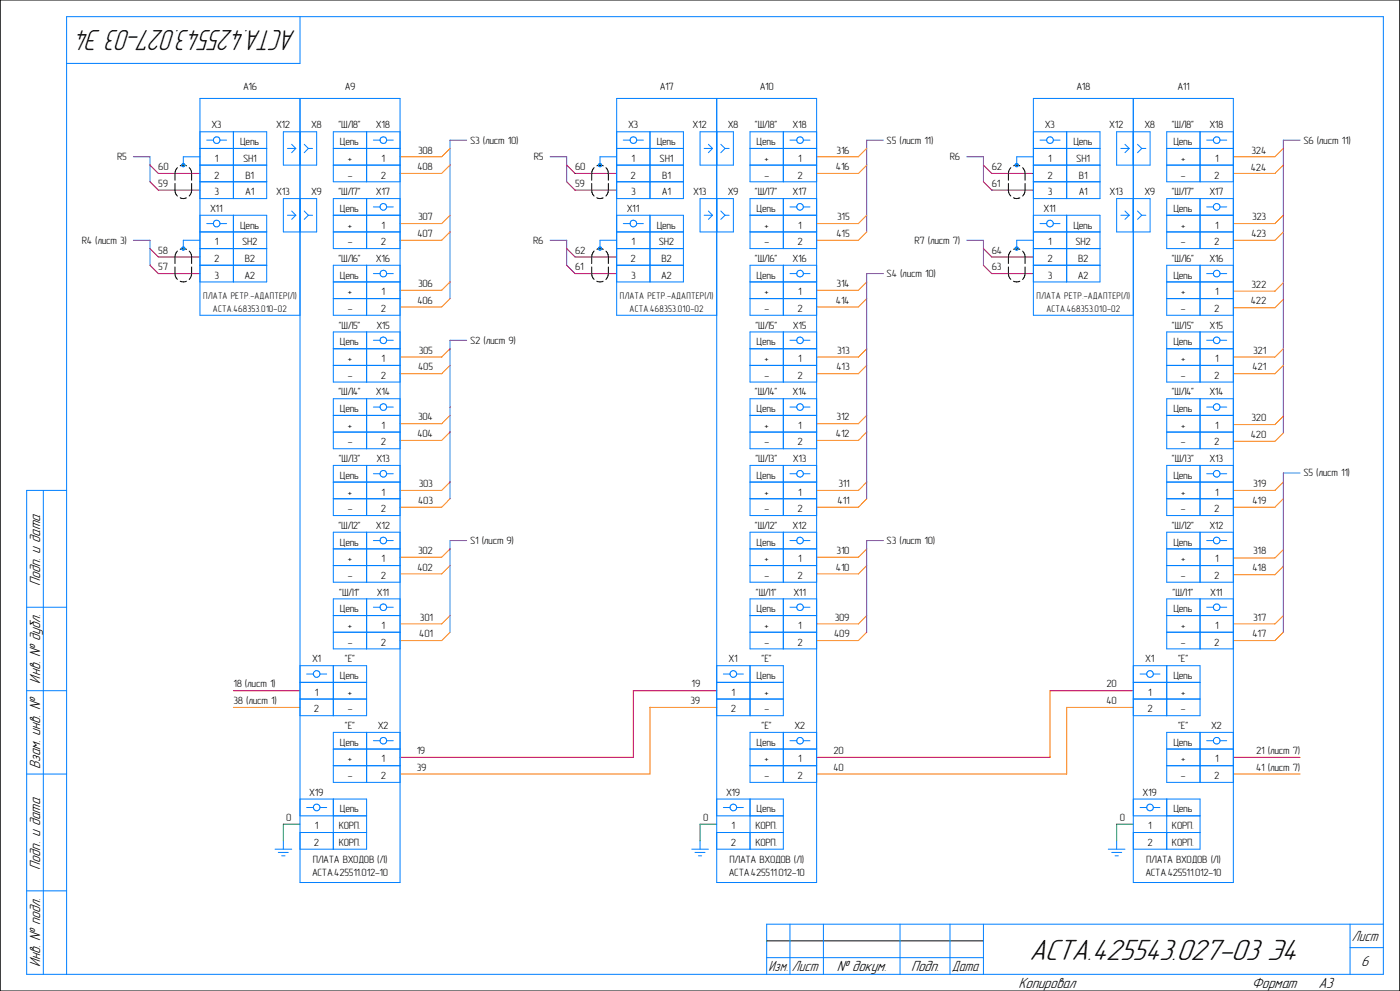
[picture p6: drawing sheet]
<svg xmlns="http://www.w3.org/2000/svg" width="420mm" height="297mm" viewBox="0 0 420 297" stroke-linecap="round" stroke-linejoin="round" font-family="sans-serif">
<g fill="none" stroke="#000" stroke-width=".3">
<path d="M-.1 0h420.1M0 0v297M420 0v297M52.5 55a3.9 3.9 0 0 0 .7 3.8M53.2 50.2a4.1 4.1 0 0 0-.7 3.8M54.1 49.7l.9-.2 1 .2M54.1 59.3a1.98 1.98 0 0 0 1.8 0M56.8 50.2a3.9 3.9 0 0 1 .7 3.8M57.5 55a4.1 4.1 0 0 1-.7 3.8M177.5 55a3.9 3.9 0 0 0 .7 3.8M178.2 50.2a4.1 4.1 0 0 0-.7 3.8M179 59.3a2.07 2.07 0 0 0 1.9 0"/>
<path d="M179.1 49.7l.9-.2 1 .2M181.8 50.2a3.9 3.9 0 0 1 .7 3.8M182.5 55a4.1 4.1 0 0 1-.7 3.8M302.5 55a3.9 3.9 0 0 0 .7 3.8M303.2 50.2a4.1 4.1 0 0 0-.7 3.8M304 59.3a2.07 2.07 0 0 0 1.9 0M304.1 49.7l.9-.2 .9 .2M306.8 50.2a3.9 3.9 0 0 1 .7 3.8M307.5 55a4.1 4.1 0 0 1-.7 3.8M53.2 75.2a4.2 4.2 0 0 0-.7 3.8M54.1 74.7l.9-.2 1 .2M56.8 75.3a3.9 3.9 0 0 1 .7 3.7"/>
<path d="M178.2 75.2a4.2 4.2 0 0 0-.7 3.8M179.1 74.7l.9-.2 1 .2M181.8 75.3a3.9 3.9 0 0 1 .7 3.7M303.2 75.2a4.2 4.2 0 0 0-.7 3.8M304.1 74.7l.9-.2 .9 .2M306.8 75.3a3.9 3.9 0 0 1 .7 3.7M52.5 80a3.9 3.9 0 0 0 .7 3.7M54.1 84.3l.9 .2 .9-.2M57.5 80a4.2 4.2 0 0 1-.7 3.8M177.5 80a3.9 3.9 0 0 0 .7 3.7M179 84.3l1 .2 .9-.2M182.5 80a4.2 4.2 0 0 1-.7 3.8"/>
<path d="M302.5 80a3.9 3.9 0 0 0 .7 3.7M304 84.3l1 .2 .9-.2M307.5 80a4.2 4.2 0 0 1-.7 3.8M-.1 297h420.1M230 282h65"/>
</g>
<path d="M54.5 49h1v1h-1zM179.5 49h1v1h-1zM304.5 49h1v1h-1zM54.5 74h1v1h-1zM179.5 74h1v1h-1zM304.5 74h1v1h-1z" fill="#000"/>
<g fill="none" stroke="#0080ff" stroke-width=".3">
<path d="M90 5v14h-70M60 39.5h20v20h-20M70 39.5v20M85 39.5h10v10h-10zM90 29.5v235h30v-235h-60v65h30M110 39.5v15M120 39.5h-20v15h20M185 39.5h20v20h-20M195 39.5v20M210 39.5h10v10h-10zM215 29.5v235h30v-235h-60v65h30M235 39.5v15"/>
<path d="M245 39.5h-20v15h20M310 39.5h20v20h-20M320 39.5v20M335 39.5h10v10h-10zM340 29.5v235h30v-235h-60v65h30M360 39.5v15M370 39.5h-20v15h20M60 47h-5v2.5M60 49.5h20M60 44.5h20M60 54.5h20M62 42h2"/>
<path d="M66 42h2M85 59.5h10v10h-10zM86.2 44.5h2.5M87.5 43.3l1.2 1.2M88.7 44.5l-1.2 1.3M91.3 43.3l1.2 1.2M92.5 44.5h1.3M92.5 44.5l-1.2 1.3M100 49.5h20M100 44.5h20M110 59.5v15M112 42h2"/>
<path d="M116 42h2M120 59.5h-20v15h20M185 47h-5v2.5M185 49.5h20M185 44.5h20M185 54.5h20M187 42h2M191 42h2M210 59.5h10v10h-10zM211.2 44.5h2.5M212.5 43.3l1.2 1.2M213.7 44.5l-1.2 1.3"/>
<path d="M216.2 43.3l1.3 1.2M217.5 44.5h1.2M217.5 44.5l-1.3 1.3M225 49.5h20M225 44.5h20M235 59.5v15M237 42h2M241 42h2M245 59.5h-20v15h20M310 47h-5v2.5M310 49.5h20M310 44.5h20"/>
<path d="M310 54.5h20M312 42h2M316 42h2M335 59.5h10v10h-10zM336.3 44.5h2.5M337.5 43.3l1.3 1.2M338.8 44.5l-1.3 1.3M341.2 43.3l1.3 1.2M342.5 44.5h1.2M342.5 44.5l-1.3 1.3M350 49.5h20M350 44.5h20"/>
<path d="M360 59.5v15M362 42h2M366 42h2M370 59.5h-20v15h20M60 72h-5v2.5M60 69.5h20M60 64.5h20v20h-20M60 74.5h20M60 79.5h20M62 67h2M66 67h2M70 64.5v20"/>
<path d="M86.2 64.5h2.5M87.5 63.2l1.2 1.3M88.7 64.5l-1.2 1.2M91.3 63.2l1.2 1.3M92.5 64.5h1.3M92.5 64.5l-1.2 1.2M100 69.5h20M100 64.5h20M110 79.5v15M112 62h2M116 62h2M120 79.5h-20v15h20"/>
<path d="M185 72h-5v2.5M185 69.5h20M185 64.5h20v20h-20M185 74.5h20M185 79.5h20M187 67h2M191 67h2M195 64.5v20M211.2 64.5h2.5M212.5 63.2l1.2 1.3M213.7 64.5l-1.2 1.2M216.2 63.2l1.3 1.3"/>
<path d="M217.5 64.5h1.2M217.5 64.5l-1.3 1.2M225 69.5h20M225 64.5h20M235 79.5v15M237 62h2M241 62h2M245 79.5h-20v15h20M310 72h-5v2.5M310 69.5h20M310 64.5h20v20h-20M310 74.5h20"/>
<path d="M310 79.5h20M312 67h2M316 67h2M320 64.5v20M336.3 64.5h2.5M337.5 63.2l1.3 1.3M338.8 64.5l-1.3 1.2M341.2 63.2l1.3 1.3M342.5 64.5h1.2M342.5 64.5l-1.3 1.2M350 69.5h20M350 64.5h20"/>
<path d="M360 79.5v15M362 62h2M366 62h2M370 79.5h-20v15h20M100 84.5h20M100 89.5h20M110 99.5v15M112 82h2M116 82h2M120 99.5h-20v15h20M225 84.5h20M225 89.5h20"/>
<path d="M235 99.5v15M237 82h2M241 82h2M245 99.5h-20v15h20M350 84.5h20M350 89.5h20M360 99.5v15M362 82h2M366 82h2M370 99.5h-20v15h20M100 104.5h20M100 109.5h20"/>
<path d="M110 119.5v15M112 102h2M116 102h2M120 119.5h-20v15h20M225 104.5h20M225 109.5h20M235 119.5v15M237 102h2M241 102h2M245 119.5h-20v15h20M350 104.5h20M350 109.5h20"/>
<path d="M360 119.5v15M362 102h2M366 102h2M370 119.5h-20v15h20M100 124.5h20M100 129.5h20M110 139.5v15M112 122h2M116 122h2M120 139.5h-20v15h20M225 124.5h20M225 129.5h20"/>
<path d="M235 139.5v15M237 122h2M241 122h2M245 139.5h-20v15h20M350 124.5h20M350 129.5h20M360 139.5v15M362 122h2M366 122h2M370 139.5h-20v15h20M13 147v145M20 147h-12v145h407v-287h-395v287"/>
<path d="M100 144.5h20M100 149.5h20M110 159.5v15M112 142h2M116 142h2M120 159.5h-20v15h20M225 144.5h20M225 149.5h20M235 159.5v15M237 142h2M241 142h2M245 159.5h-20v15h20"/>
<path d="M350 144.5h20M350 149.5h20M360 159.5v15M362 142h2M366 142h2M370 159.5h-20v15h20M100 164.5h20M100 169.5h20M110 179.5v15M112 162h2M116 162h2M120 179.5h-20v15h20"/>
<path d="M225 164.5h20M225 169.5h20M235 179.5v15M237 162h2M241 162h2M245 179.5h-20v15h20M350 164.5h20M350 169.5h20M360 179.5v15M362 162h2M366 162h2M370 179.5h-20v15h20"/>
<path d="M8 182h12M90 199.5h20v15h-20M100 199.5v15M100 184.5h20M100 189.5h20M112 182h2M116 182h2M215 199.5h20v15h-20M225 184.5h20M225 189.5h20M225 199.5v15M237 182h2"/>
<path d="M241 182h2M340 199.5h20v15h-20M350 184.5h20M350 189.5h20M350 199.5v15M362 182h2M366 182h2M8 207h12M90 209.5h20M90 204.5h20M92 202h2M96 202h2"/>
<path d="M110 219.5v15M120 219.5h-20v15h20M215 209.5h20M215 204.5h20M217 202h2M221 202h2M235 219.5v15M245 219.5h-20v15h20M340 209.5h20M340 204.5h20M342 202h2M346 202h2"/>
<path d="M360 219.5v15M370 219.5h-20v15h20M8 232h12M90 239.5h20v15h-20M100 239.5v15M100 224.5h20M100 229.5h20M112 222h2M116 222h2M215 239.5h20v15h-20M225 224.5h20M225 229.5h20"/>
<path d="M225 239.5v15M237 222h2M241 222h2M340 239.5h20v15h-20M350 224.5h20M350 229.5h20M350 239.5v15M362 222h2M366 222h2M82.5 254.5h5M83.5 255.5h3M84.5 256.5h1"/>
<path d="M85 252v2.5M90 249.5h20M90 244.5h20M92 242h2M96 242h2M207.5 254.5h5M208.5 255.5h3M209.5 256.5h1M210 252v2.5M215 249.5h20M215 244.5h20M217 242h2"/>
<path d="M221 242h2M332.5 254.5h5M333.5 255.5h3M334.5 256.5h1M335 252v2.5M340 249.5h20M340 244.5h20M342 242h2M346 242h2M8 267h12M237 277v15M247 277v15"/>
<path d="M270 277v15M285 277v15M295 277v15M405 277v15M415 277h-185v15M230 287h65M405 284h10"/>
<circle cx="55" cy="49.5" r=".5"/>
<circle cx="65" cy="42" r="1"/>
<circle cx="115" cy="42" r="1"/>
<circle cx="180" cy="49.5" r=".5"/>
<circle cx="190" cy="42" r="1"/>
<circle cx="240" cy="42" r="1"/>
<circle cx="305" cy="49.5" r=".5"/>
<circle cx="315" cy="42" r="1"/>
<circle cx="365" cy="42" r="1.01"/>
<circle cx="55" cy="74.5" r=".5"/>
<circle cx="65" cy="67" r="1"/>
<circle cx="115" cy="62" r="1"/>
<circle cx="180" cy="74.5" r=".5"/>
<circle cx="190" cy="67" r="1"/>
<circle cx="240" cy="62" r="1"/>
<circle cx="305" cy="74.5" r=".49"/>
<circle cx="315" cy="67" r="1"/>
<circle cx="365" cy="62" r="1.01"/>
<circle cx="115" cy="82" r="1"/>
<circle cx="240" cy="82" r="1"/>
<circle cx="365" cy="82" r="1.01"/>
<circle cx="115" cy="102" r="1"/>
<circle cx="240" cy="102" r="1"/>
<circle cx="365" cy="102" r="1"/>
<circle cx="115" cy="122" r="1"/>
<circle cx="240" cy="122" r="1"/>
<circle cx="365" cy="122" r="1.01"/>
<circle cx="115" cy="142" r="1"/>
<circle cx="240" cy="142" r="1"/>
<circle cx="365" cy="142" r="1.01"/>
<circle cx="115" cy="162" r="1"/>
<circle cx="240" cy="162" r="1"/>
<circle cx="365" cy="162" r="1.01"/>
<circle cx="115" cy="182" r=".99"/>
<circle cx="240" cy="182" r=".99"/>
<circle cx="365" cy="182" r="1"/>
<circle cx="95" cy="202" r="1.01"/>
<circle cx="220" cy="202" r="1"/>
<circle cx="345" cy="202" r="1"/>
<circle cx="115" cy="222" r="1"/>
<circle cx="240" cy="222" r="1"/>
<circle cx="365" cy="222" r="1.01"/>
<circle cx="95" cy="242" r="1"/>
<circle cx="220" cy="242" r="1"/>
<circle cx="345" cy="242" r="1"/>
</g>
<g fill="none" stroke="#8000ff" stroke-width=".3">
<path d="M40 47h5v7.5M140 42h-5v47.5M165 47h5v7.5M265 42h-5v27.5M290 47h5v7.5M390 42h-5v87.8M40 72h5v7.5M165 72h5v7.5M290 72h5v7.5M265 82h-5v67.5M140 102h-5v47.5M390 141.8h-5v47.7"/>
<path d="M140 162h-5v27.5M265 162h-5v27.5"/>
</g>
<path d="M45 54.5l2.5 2.5h12.5M45 49.5l2.5 2.5h12.5M170 49.5l2.5 2.5h12.5M170 54.5l2.5 2.5h12.5M295 54.5l2.5 2.5h12.5M295 49.5l2.5 2.5h12.5M45 79.5l2.5 2.5h12.5M45 74.5l2.5 2.5h12.5M170 74.5l2.5 2.5h12.5M170 79.5l2.5 2.5h12.5M295 79.5l2.5 2.5h12.5M295 74.5l2.5 2.5h12.5" fill="none" stroke="#800040" stroke-width=".3"/>
<g fill="none" stroke="#ff8000" stroke-width=".3">
<path d="M135 44.5l-2.5 2.5h-12.5M135 49.5l-2.5 2.5h-12.5M260 44.5l-2.5 2.5h-12.5M260 49.5l-2.5 2.5h-12.5M385 44.5l-2.5 2.5h-12.5M385 49.5l-2.5 2.5h-12.5M135 64.5l-2.5 2.5h-12.5M135 69.5l-2.5 2.5h-12.5M260 64.5l-2.5 2.5h-12.5M260 69.5l-2.5 2.5h-12.5M385 64.5l-2.5 2.5h-12.5M385 69.5l-2.5 2.5h-12.5"/>
<path d="M135 84.5l-2.5 2.5h-12.5M135 89.5l-2.5 2.5h-12.5M260 84.5l-2.5 2.5h-12.5M260 89.5l-2.5 2.5h-12.5M385 84.8l-2.5 2.4h-12.5M385 89.7l-2.5 2.5h-12.5M135 104.5l-2.5 2.5h-12.5M135 109.5l-2.5 2.5h-12.5M260 104.5l-2.5 2.5h-12.5M260 109.5l-2.5 2.5h-12.5M385 104.5l-2.5 2.5h-12.5M385 109.5l-2.5 2.5h-12.5"/>
<path d="M135 124.5l-2.5 2.5h-12.5M135 129.5l-2.5 2.5h-12.5M260 124.5l-2.5 2.5h-12.5M260 129.5l-2.5 2.5h-12.5M385 124.7l-2.5 2.6h-12.5M385 129.8l-2.5 2.4h-12.5M135 144.5l-2.5 2.5h-12.5M135 149.5l-2.5 2.5h-12.5M260 144.5l-2.5 2.5h-12.5M260 149.5l-2.5 2.5h-12.5M385 144.5l-2.5 2.5h-12.5M385 149.5l-2.5 2.5h-12.5"/>
<path d="M135 164.5l-2.5 2.5h-12.5M135 169.5l-2.5 2.5h-12.5M260 164.5l-2.5 2.5h-12.5M260 169.5l-2.5 2.5h-12.5M385 164.7l-2.5 2.5h-12.5M385 169.7l-2.5 2.6h-12.5M135 184.5l-2.5 2.5h-12.5M135 189.5l-2.5 2.5h-12.5M260 184.5l-2.5 2.5h-12.5M260 189.5l-2.5 2.5h-12.5M385 184.5l-2.5 2.5h-12.5M385 189.5l-2.5 2.5h-12.5"/>
<path d="M70 212h20M215 212h-20v20h-75M340 212h-20v20h-75M370 232h20"/>
</g>
<path d="M70 207h20M215 207h-25v20h-70M340 207h-25v20h-70M370 227h20" fill="none" stroke="#f00" stroke-width=".3"/>
<path d="M90 247h-5v5M215 247h-5v5M340 247h-5v5" fill="none" stroke="#008040" stroke-width=".3"/>
<text font-size="9.4" x="308.8" y="287.7">АСТА.425543.027-03 Э4</text>
<text font-size="9.2" x="88.8" y="8.8" transform="rotate(-180 88.8 8.8)">АСТА.425543.027-03 Э4</text>
<g font-size="4.7">
<text x="12.1" y="175.7" transform="rotate(-90 12.1 175.7)">Подп. и дата</text>
<text x="12.1" y="204.9" transform="rotate(-90 12.1 204.9)">Инв. № дубл.</text>
<text x="12.1" y="230.6" transform="rotate(-90 12.1 230.6)">Взам. инв. №</text>
<text x="12.1" y="260.7" transform="rotate(-90 12.1 260.7)">Подп. и дата</text>
<text x="12.1" y="289.9" transform="rotate(-90 12.1 289.9)">Инв. № подл.</text>
<text x="251" y="291.1">№ докум.</text>
<text x="273.3" y="291.1">Подп.</text>
<text x="408.3" y="289.6">6</text>
<text x="305.5" y="296.1">Копировал</text>
<text x="375.5" y="296.1">Формат</text>
<text x="395.5" y="296.1">A3</text>
</g>
<g font-size="4.6">
<text x="405.6" y="282.1">Лист</text>
<text x="230.6" y="291.1">Изм.</text>
<text x="237.6" y="291.1">Лист</text>
<text x="285.6" y="291.1">Дата</text>
</g>
<g font-size="3.1">
<text x="72.9" y="27">А16</text>
<text x="103.4" y="27">А9</text>
<text x="197.9" y="27">А17</text>
<text x="227.9" y="27">А10</text>
<text x="322.9" y="27">А18</text>
<text x="353.2" y="27">А11</text>
<text x="63.4" y="38.5">X3</text>
<text x="82.8" y="38.5">X12</text>
<text x="93.3" y="38.5">X8</text>
<text x="101.5" y="38.5">&quot;ШЛ8&quot;</text>
<text x="112.8" y="38.5">X18</text>
<text x="188.4" y="38.5">X3</text>
<text x="207.8" y="38.5">X12</text>
<text x="218.3" y="38.5">X8</text>
<text x="226.5" y="38.5">&quot;ШЛ8&quot;</text>
<text x="237.8" y="38.5">X18</text>
<text x="313.4" y="38.5">X3</text>
<text x="332.8" y="38.5">X12</text>
<text x="343.3" y="38.5">X8</text>
<text x="351.5" y="38.5">&quot;ШЛ8&quot;</text>
<text x="362.8" y="38.5">X18</text>
<text x="72" y="43.5">Цепь</text>
<text x="102" y="43.5">Цепь</text>
<text x="125.4" y="46">308</text>
<text x="141" y="43">S3 (лист 10)</text>
<text x="197" y="43.5">Цепь</text>
<text x="227" y="43.5">Цепь</text>
<text x="251" y="46">316</text>
<text x="266" y="43">S5 (лист 11)</text>
<text x="322" y="43.5">Цепь</text>
<text x="352" y="43.5">Цепь</text>
<text x="375.5" y="46.2">324</text>
<text x="391" y="43">S6 (лист 11)</text>
<text x="35.1" y="48">R5</text>
<text x="47.5" y="51">60</text>
<text x="64.2" y="53.5">2</text>
<text x="64.5" y="48.5">1</text>
<text x="72.9" y="48.5">SH1</text>
<text x="73.7" y="53.5">B1</text>
<text x="104.3" y="53.5">-</text>
<text x="104.4" y="48.5">+</text>
<text x="114.2" y="53.5">2</text>
<text x="114.5" y="48.5">1</text>
<text x="125.2" y="51">408</text>
<text x="160.1" y="48">R5</text>
<text x="172.5" y="51">60</text>
<text x="189.2" y="53.5">2</text>
<text x="189.5" y="48.5">1</text>
<text x="197.9" y="48.5">SH1</text>
<text x="198.7" y="53.5">B1</text>
<text x="229.3" y="53.5">-</text>
<text x="229.4" y="48.5">+</text>
<text x="239.2" y="53.5">2</text>
<text x="239.5" y="48.5">1</text>
<text x="250.8" y="51">416</text>
<text x="284.9" y="48">R6</text>
<text x="297.5" y="51">62</text>
<text x="314.2" y="53.5">2</text>
<text x="314.5" y="48.5">1</text>
<text x="322.9" y="48.5">SH1</text>
<text x="323.7" y="53.5">B1</text>
<text x="354.3" y="53.5">-</text>
<text x="354.4" y="48.5">+</text>
<text x="364.2" y="53.5">2</text>
<text x="364.5" y="48.5">1</text>
<text x="375.2" y="51.2">424</text>
<text x="47.5" y="56">59</text>
<text x="64.3" y="58.5">3</text>
<text x="73.6" y="58.5">A1</text>
<text x="82.9" y="58.5">X13</text>
<text x="93.3" y="58.5">X9</text>
<text x="101.5" y="58.5">&quot;ШЛ7&quot;</text>
<text x="112.8" y="58.5">X17</text>
<text x="172.5" y="56">59</text>
<text x="189.3" y="58.5">3</text>
<text x="198.6" y="58.5">A1</text>
<text x="207.9" y="58.5">X13</text>
<text x="218.3" y="58.5">X9</text>
<text x="226.5" y="58.5">&quot;ШЛ7&quot;</text>
<text x="237.8" y="58.5">X17</text>
<text x="297.5" y="56">61</text>
<text x="314.3" y="58.5">3</text>
<text x="323.6" y="58.5">A1</text>
<text x="332.9" y="58.5">X13</text>
<text x="343.3" y="58.5">X9</text>
<text x="351.5" y="58.5">&quot;ШЛ7&quot;</text>
<text x="362.8" y="58.5">X17</text>
<text x="63" y="63.5">X11</text>
<text x="102" y="63.5">Цепь</text>
<text x="125.4" y="66">307</text>
<text x="188" y="63.5">X11</text>
<text x="227" y="63.5">Цепь</text>
<text x="251.2" y="66">315</text>
<text x="313.1" y="63.5">X11</text>
<text x="352" y="63.5">Цепь</text>
<text x="375.6" y="66">323</text>
<text x="72" y="68.5">Цепь</text>
<text x="104.4" y="68.5">+</text>
<text x="114.5" y="68.5">1</text>
<text x="125.2" y="71">407</text>
<text x="197" y="68.5">Цепь</text>
<text x="229.4" y="68.5">+</text>
<text x="239.5" y="68.5">1</text>
<text x="251" y="71">415</text>
<text x="322" y="68.5">Цепь</text>
<text x="354.4" y="68.5">+</text>
<text x="364.5" y="68.5">1</text>
<text x="375.5" y="71">423</text>
<text x="24.5" y="73">R4 (лист 3)</text>
<text x="47.5" y="76">58</text>
<text x="64.5" y="73.5">1</text>
<text x="72.6" y="73.5">SH2</text>
<text x="104.3" y="73.5">-</text>
<text x="114.2" y="73.5">2</text>
<text x="160" y="73">R6</text>
<text x="172.5" y="76">62</text>
<text x="189.5" y="73.5">1</text>
<text x="197.6" y="73.5">SH2</text>
<text x="229.3" y="73.5">-</text>
<text x="239.2" y="73.5">2</text>
<text x="274.3" y="73">R7 (лист 7)</text>
<text x="297.5" y="76">64</text>
<text x="314.5" y="73.5">1</text>
<text x="322.6" y="73.5">SH2</text>
<text x="354.3" y="73.5">-</text>
<text x="364.2" y="73.5">2</text>
<text x="47.5" y="81">57</text>
<text x="64.2" y="78.5">2</text>
<text x="64.3" y="83.5">3</text>
<text x="73.3" y="83.5">A2</text>
<text x="73.4" y="78.5">B2</text>
<text x="101.5" y="78.5">&quot;ШЛ6&quot;</text>
<text x="102" y="83.5">Цепь</text>
<text x="112.8" y="78.5">X16</text>
<text x="172.5" y="81">61</text>
<text x="189.2" y="78.5">2</text>
<text x="189.3" y="83.5">3</text>
<text x="198.3" y="83.5">A2</text>
<text x="198.4" y="78.5">B2</text>
<text x="226.5" y="78.5">&quot;ШЛ6&quot;</text>
<text x="227" y="83.5">Цепь</text>
<text x="237.8" y="78.5">X16</text>
<text x="266" y="83">S4 (лист 10)</text>
<text x="297.5" y="81">63</text>
<text x="314.2" y="78.5">2</text>
<text x="314.3" y="83.5">3</text>
<text x="323.3" y="83.5">A2</text>
<text x="323.4" y="78.5">B2</text>
<text x="351.5" y="78.5">&quot;ШЛ6&quot;</text>
<text x="352" y="83.5">Цепь</text>
<text x="362.8" y="78.5">X16</text>
<text x="104.4" y="88.5">+</text>
<text x="114.5" y="88.5">1</text>
<text x="125.4" y="86">306</text>
<text x="229.4" y="88.5">+</text>
<text x="239.5" y="88.5">1</text>
<text x="251" y="86">314</text>
<text x="354.4" y="88.5">+</text>
<text x="364.5" y="88.5">1</text>
<text x="375.5" y="86.2">322</text>
<text x="104.3" y="93.5">-</text>
<text x="114.2" y="93.5">2</text>
<text x="125.2" y="91">406</text>
<text x="229.3" y="93.5">-</text>
<text x="239.2" y="93.5">2</text>
<text x="250.8" y="91">414</text>
<text x="354.3" y="93.5">-</text>
<text x="364.2" y="93.5">2</text>
<text x="375.2" y="91.2">422</text>
<text x="101.6" y="98.5">&quot;ШЛ5&quot;</text>
<text x="112.9" y="98.5">X15</text>
<text x="226.6" y="98.5">&quot;ШЛ5&quot;</text>
<text x="237.9" y="98.5">X15</text>
<text x="351.6" y="98.5">&quot;ШЛ5&quot;</text>
<text x="362.9" y="98.5">X15</text>
<text x="102" y="103.5">Цепь</text>
<text x="125.6" y="106">305</text>
<text x="141" y="103">S2 (лист 9)</text>
<text x="227" y="103.5">Цепь</text>
<text x="251.2" y="106">313</text>
<text x="352" y="103.5">Цепь</text>
<text x="376" y="106">321</text>
<text x="104.3" y="113.5">-</text>
<text x="104.4" y="108.5">+</text>
<text x="114.2" y="113.5">2</text>
<text x="114.5" y="108.5">1</text>
<text x="125.4" y="111">405</text>
<text x="229.3" y="113.5">-</text>
<text x="229.4" y="108.5">+</text>
<text x="239.2" y="113.5">2</text>
<text x="239.5" y="108.5">1</text>
<text x="251" y="111">413</text>
<text x="354.3" y="113.5">-</text>
<text x="354.4" y="108.5">+</text>
<text x="364.2" y="113.5">2</text>
<text x="364.5" y="108.5">1</text>
<text x="375.8" y="111">421</text>
<text x="101.5" y="118.5">&quot;ШЛ4&quot;</text>
<text x="112.8" y="118.5">X14</text>
<text x="226.5" y="118.5">&quot;ШЛ4&quot;</text>
<text x="237.8" y="118.5">X14</text>
<text x="351.5" y="118.5">&quot;ШЛ4&quot;</text>
<text x="362.8" y="118.5">X14</text>
<text x="102" y="123.5">Цепь</text>
<text x="125.4" y="126">304</text>
<text x="227" y="123.5">Цепь</text>
<text x="251" y="126">312</text>
<text x="352" y="123.5">Цепь</text>
<text x="104.4" y="128.5">+</text>
<text x="114.5" y="128.5">1</text>
<text x="125.2" y="131">404</text>
<text x="229.4" y="128.5">+</text>
<text x="239.5" y="128.5">1</text>
<text x="250.8" y="131">412</text>
<text x="354.4" y="128.5">+</text>
<text x="364.5" y="128.5">1</text>
<text x="375.2" y="131.2">420</text>
<text x="375.5" y="126.2">320</text>
<text x="104.3" y="133.5">-</text>
<text x="114.2" y="133.5">2</text>
<text x="229.3" y="133.5">-</text>
<text x="239.2" y="133.5">2</text>
<text x="354.3" y="133.5">-</text>
<text x="364.2" y="133.5">2</text>
<text x="101.6" y="138.5">&quot;ШЛ3&quot;</text>
<text x="102" y="143.5">Цепь</text>
<text x="112.9" y="138.5">X13</text>
<text x="226.6" y="138.5">&quot;ШЛ3&quot;</text>
<text x="227" y="143.5">Цепь</text>
<text x="237.9" y="138.5">X13</text>
<text x="351.6" y="138.5">&quot;ШЛ3&quot;</text>
<text x="352" y="143.5">Цепь</text>
<text x="362.9" y="138.5">X13</text>
<text x="391" y="142.7">S5 (лист 11)</text>
<text x="104.4" y="148.5">+</text>
<text x="114.5" y="148.5">1</text>
<text x="125.6" y="146">303</text>
<text x="229.4" y="148.5">+</text>
<text x="239.5" y="148.5">1</text>
<text x="251.5" y="146">311</text>
<text x="354.4" y="148.5">+</text>
<text x="364.5" y="148.5">1</text>
<text x="376" y="146">319</text>
<text x="104.3" y="153.5">-</text>
<text x="114.2" y="153.5">2</text>
<text x="125.4" y="151">403</text>
<text x="229.3" y="153.5">-</text>
<text x="239.2" y="153.5">2</text>
<text x="251.3" y="151">411</text>
<text x="354.3" y="153.5">-</text>
<text x="364.2" y="153.5">2</text>
<text x="375.8" y="151">419</text>
<text x="101.5" y="158.5">&quot;ШЛ2&quot;</text>
<text x="112.8" y="158.5">X12</text>
<text x="226.5" y="158.5">&quot;ШЛ2&quot;</text>
<text x="237.8" y="158.5">X12</text>
<text x="351.5" y="158.5">&quot;ШЛ2&quot;</text>
<text x="362.8" y="158.5">X12</text>
<text x="102" y="163.5">Цепь</text>
<text x="125.4" y="166">302</text>
<text x="141" y="163">S1 (лист 9)</text>
<text x="227" y="163.5">Цепь</text>
<text x="251" y="166">310</text>
<text x="266" y="163">S3 (лист 10)</text>
<text x="352" y="163.5">Цепь</text>
<text x="376" y="166">318</text>
<text x="104.3" y="173.5">-</text>
<text x="104.4" y="168.5">+</text>
<text x="114.2" y="173.5">2</text>
<text x="114.5" y="168.5">1</text>
<text x="125.2" y="171">402</text>
<text x="229.3" y="173.5">-</text>
<text x="229.4" y="168.5">+</text>
<text x="239.2" y="173.5">2</text>
<text x="239.5" y="168.5">1</text>
<text x="250.8" y="171">410</text>
<text x="354.3" y="173.5">-</text>
<text x="354.4" y="168.5">+</text>
<text x="364.2" y="173.5">2</text>
<text x="364.5" y="168.5">1</text>
<text x="375.8" y="171">418</text>
<text x="101.8" y="178.5">&quot;ШЛ1&quot;</text>
<text x="113" y="178.5">X11</text>
<text x="226.8" y="178.5">&quot;ШЛ1&quot;</text>
<text x="238" y="178.5">X11</text>
<text x="351.7" y="178.5">&quot;ШЛ1&quot;</text>
<text x="363.1" y="178.5">X11</text>
<text x="102" y="183.5">Цепь</text>
<text x="227" y="183.5">Цепь</text>
<text x="352" y="183.5">Цепь</text>
<text x="104.4" y="188.5">+</text>
<text x="114.5" y="188.5">1</text>
<text x="125.8" y="191">401</text>
<text x="126" y="186">301</text>
<text x="229.4" y="188.5">+</text>
<text x="239.5" y="188.5">1</text>
<text x="250.2" y="191">409</text>
<text x="250.4" y="186">309</text>
<text x="354.4" y="188.5">+</text>
<text x="364.5" y="188.5">1</text>
<text x="375.8" y="191">417</text>
<text x="376" y="186">317</text>
<text x="104.3" y="193.5">-</text>
<text x="114.2" y="193.5">2</text>
<text x="229.3" y="193.5">-</text>
<text x="239.2" y="193.5">2</text>
<text x="354.3" y="193.5">-</text>
<text x="364.2" y="193.5">2</text>
<text x="93.6" y="198.5">X1</text>
<text x="102" y="203.5">Цепь</text>
<text x="103.5" y="198.5">&quot;Е&quot;</text>
<text x="218.6" y="198.5">X1</text>
<text x="227" y="203.5">Цепь</text>
<text x="228.4" y="198.5">&quot;Е&quot;</text>
<text x="343.6" y="198.5">X1</text>
<text x="352" y="203.5">Цепь</text>
<text x="353.4" y="198.5">&quot;Е&quot;</text>
<text x="70" y="206">18 (лист 1)</text>
<text x="94.5" y="208.5">1</text>
<text x="104.4" y="208.5">+</text>
<text x="207.5" y="206">19</text>
<text x="219.5" y="208.5">1</text>
<text x="229.4" y="208.5">+</text>
<text x="332" y="206">20</text>
<text x="344.5" y="208.5">1</text>
<text x="354.4" y="208.5">+</text>
<text x="70" y="211">38 (лист 1)</text>
<text x="94.2" y="213.5">2</text>
<text x="104.3" y="213.5">-</text>
<text x="207.1" y="211">39</text>
<text x="219.2" y="213.5">2</text>
<text x="229.3" y="213.5">-</text>
<text x="332" y="211">40</text>
<text x="344.2" y="213.5">2</text>
<text x="354.3" y="213.5">-</text>
<text x="103.5" y="218.5">&quot;Е&quot;</text>
<text x="113.3" y="218.5">X2</text>
<text x="228.4" y="218.5">&quot;Е&quot;</text>
<text x="238.3" y="218.5">X2</text>
<text x="353.4" y="218.5">&quot;Е&quot;</text>
<text x="363.3" y="218.5">X2</text>
<text x="102" y="223.5">Цепь</text>
<text x="125" y="226">19</text>
<text x="227" y="223.5">Цепь</text>
<text x="250" y="226">20</text>
<text x="352" y="223.5">Цепь</text>
<text x="376.9" y="226">21 (лист 7)</text>
<text x="104.3" y="233.5">-</text>
<text x="104.4" y="228.5">+</text>
<text x="114.2" y="233.5">2</text>
<text x="114.5" y="228.5">1</text>
<text x="125" y="231">39</text>
<text x="229.3" y="233.5">-</text>
<text x="229.4" y="228.5">+</text>
<text x="239.2" y="233.5">2</text>
<text x="239.5" y="228.5">1</text>
<text x="250" y="231">40</text>
<text x="354.3" y="233.5">-</text>
<text x="354.4" y="228.5">+</text>
<text x="364.2" y="233.5">2</text>
<text x="364.5" y="228.5">1</text>
<text x="376.9" y="231">41 (лист 7)</text>
<text x="92.8" y="238.5">X19</text>
<text x="217.8" y="238.5">X19</text>
<text x="342.8" y="238.5">X19</text>
<text x="102" y="243.5">Цепь</text>
<text x="227" y="243.5">Цепь</text>
<text x="352" y="243.5">Цепь</text>
<text x="85.9" y="246">0</text>
<text x="94.5" y="248.5">1</text>
<text x="101.6" y="248.5">КОРП.</text>
<text x="210.9" y="246">0</text>
<text x="219.5" y="248.5">1</text>
<text x="226.6" y="248.5">КОРП.</text>
<text x="335.9" y="246">0</text>
<text x="344.5" y="248.5">1</text>
<text x="351.6" y="248.5">КОРП.</text>
<text x="94.2" y="253.5">2</text>
<text x="101.6" y="253.5">КОРП.</text>
<text x="219.2" y="253.5">2</text>
<text x="226.6" y="253.5">КОРП.</text>
<text x="344.2" y="253.5">2</text>
<text x="351.6" y="253.5">КОРП.</text>
<text x="93.6" y="262.5">АСТА.425511.012-10</text>
<text x="93.8" y="258.5">ПЛАТА ВХОДОВ (Л)</text>
<text x="218.6" y="262.5">АСТА.425511.012-10</text>
<text x="218.8" y="258.5">ПЛАТА ВХОДОВ (Л)</text>
<text x="343.6" y="262.5">АСТА.425511.012-10</text>
<text x="343.8" y="258.5">ПЛАТА ВХОДОВ (Л)</text>
</g>
<g font-size="2.9">
<text x="61" y="89.5">ПЛАТА РЕТР.-АДАПТЕР(Л)</text>
<text x="185.9" y="89.5">ПЛАТА РЕТР.-АДАПТЕР(Л)</text>
<text x="310.9" y="89.5">ПЛАТА РЕТР.-АДАПТЕР(Л)</text>
<text x="63.9" y="93.5">АСТА.468353.010-02</text>
<text x="188.9" y="93.5">АСТА.468353.010-02</text>
<text x="313.9" y="93.5">АСТА.468353.010-02</text>
</g>
</svg>
